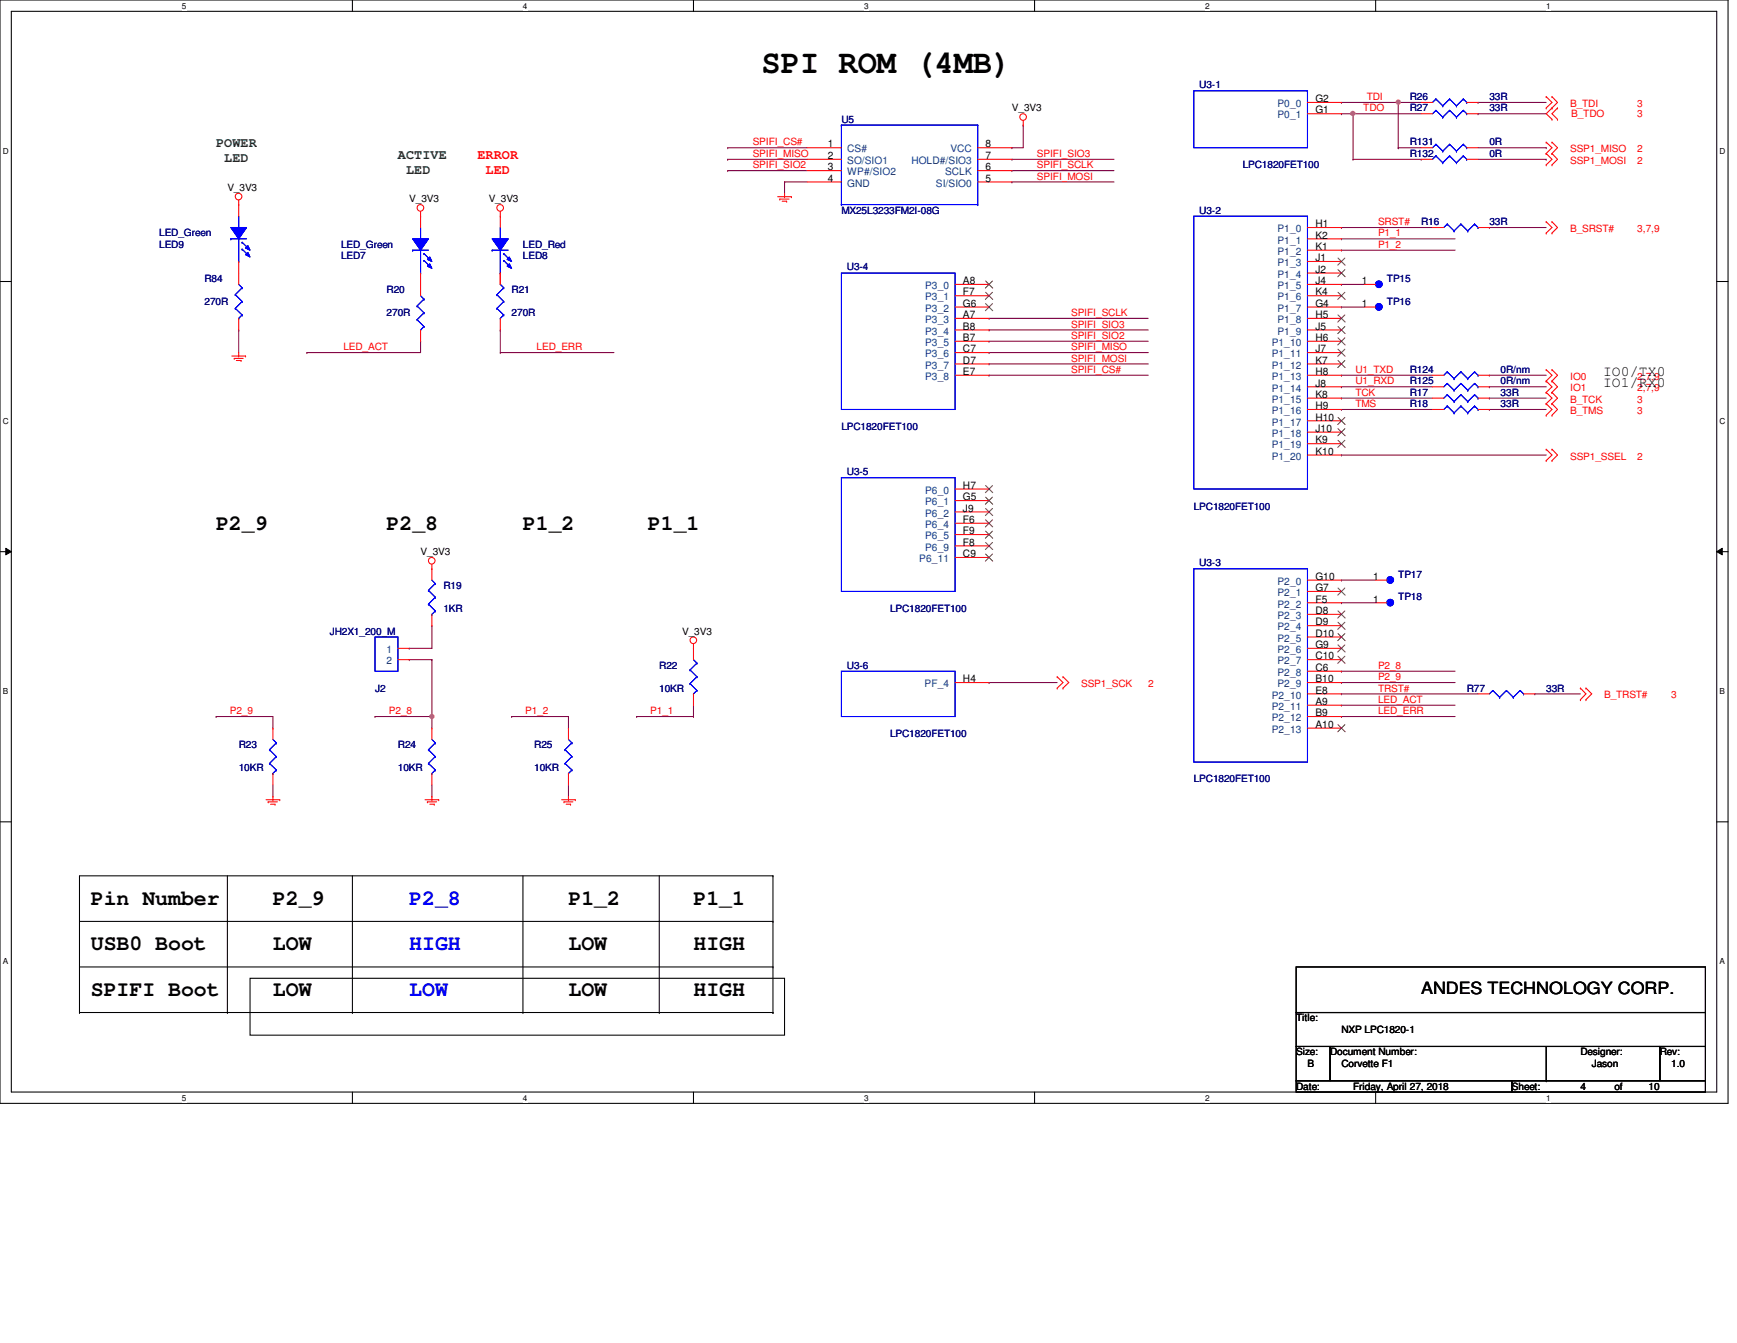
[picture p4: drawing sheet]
<svg xmlns="http://www.w3.org/2000/svg" width="279mm" height="216mm" viewBox="0 0 279 216" stroke-linecap="round" stroke-linejoin="round" font-family="sans-serif">
<path d="M0 0h278v177.4h-278zM1.8 1.8h274.3v173.8h-274.3z" fill="none" stroke="#000" stroke-width=".17"/>
<g fill="#fff">
<path d="M29.3 .2h.7v1.5h-.7z"/>
<path d="M29.3 175.8h.7v1.4h-.7z"/>
</g>
<path d="M56.7 0v1.8M56.7 175.6v1.8" fill="none" stroke="#000" stroke-width=".17"/>
<g fill="#fff">
<path d="M84.1 .2h.7v1.5h-.7z"/>
<path d="M84.1 175.8h.7v1.4h-.7z"/>
</g>
<path d="M111.5 0v1.8M111.5 175.6v1.8" fill="none" stroke="#000" stroke-width=".17"/>
<g fill="#fff">
<path d="M139 .2h.7v1.5h-.7z"/>
<path d="M139 175.8h.7v1.4h-.7z"/>
</g>
<path d="M166.4 0v1.8M166.4 175.6v1.8" fill="none" stroke="#000" stroke-width=".17"/>
<g fill="#fff">
<path d="M193.8 .2h.8v1.5h-.8z"/>
<path d="M193.8 175.8h.8v1.4h-.8z"/>
</g>
<path d="M221.3 0v1.8M221.3 175.6v1.8" fill="none" stroke="#000" stroke-width=".17"/>
<g fill="#fff">
<path d="M248.7 .2h.7v1.5h-.7z"/>
<path d="M248.7 175.8h.7v1.4h-.7z"/>
<path d="M.5 23.5h.9v1.5h-.9z"/>
<path d="M276.6 23.5h.9v1.5h-.9z"/>
<path d="M.5 67h.9v1.5h-.9z"/>
<path d="M276.6 67h.9v1.5h-.9z"/>
</g>
<path d="M0 45.3h1.8M276.1 45.3h1.9" fill="none" stroke="#000" stroke-width=".17"/>
<g fill="#fff">
<path d="M.5 110.4h.8v1.5h-.8z"/>
<path d="M276.6 110.4h.9v1.5h-.9z"/>
</g>
<path d="M0 88.7h1.8M276.1 88.7h1.9" fill="none" stroke="#000" stroke-width=".17"/>
<path d="M.9 88.1l.9 .6-.9 .5zM276.1 88.7l.9-.6v1.1z" fill="#000"/>
<path d="M.9 88.1l.9 .6-.9 .5zM276.1 88.7l.9-.6v1.1z" fill="none" stroke="#000" stroke-width=".16"/>
<g fill="#fff">
<path d="M.5 153.8h.8v1.5h-.8z"/>
<path d="M276.6 153.8h.8v1.5h-.8z"/>
</g>
<path d="M0 132.1h1.8M276.1 132.1h1.9" fill="none" stroke="#000" stroke-width=".17"/>
<path d="M69.5 106h.1M69.5 106v9.2M215.8 109.7h.1M215.8 107.9h.1M215.8 113.4h.1M215.8 115.2h.1M215.8 109.7h18.3M215.8 107.9h18.3M215.8 113.4h18.3M215.8 115.2h18.3" fill="none" stroke="#800040" stroke-width=".17"/>
<circle cx="69.5" cy="115.2" r=".34" fill="#f0f"/>
<circle cx="69.5" cy="115.2" r=".34" fill="none" stroke="#f0f" stroke-width=".17"/>
<g fill="none" stroke="#800040" stroke-width=".17">
<path d="M217.6 18.3h.1M217.6 18.3h11M224.9 16.5h.1M224.9 16.5h3.7M224.9 16.5v7.2M237.7 16.5h.1M237.7 18.3h.1M237.7 18.3h11M237.7 16.5h11M117.1 23.7h.1M117.1 27.4h.1M117.1 25.6h.1"/>
<path d="M117.1 23.7h12.7M117.1 27.4h12.7M117.1 25.6h12.7M126.2 29.3h.1M126.2 29.3h3.6M126.2 29.3v1.8M162.8 29.3h.1M162.8 23.7h.1M162.8 27.4h.1M162.8 25.6h.1M162.8 29.3h16.4M162.8 27.4h16.4"/>
<path d="M162.8 25.6h16.4M164.6 20.1h.1M164.6 20.1v3.6h-1.8M215.8 38.4h.1M215.8 36.6h.1M215.8 38.4h18.3M215.8 36.6h14.6M217.6 25.6h11M224.9 23.7h.1M224.9 23.7h3.7M228.6 25.6h.1M237.7 23.7h11"/>
<path d="M237.7 25.6h11M239.6 36.6h.1M239.6 36.6h9.1M248.7 23.7h.1M248.7 25.6h.1M38.4 53h.1M38.4 53v3.7M49.4 56.7h.1M67.6 54.9h.1M67.6 54.9v1.8h-18.2M80.5 56.7h.1M80.5 43.9h.1"/>
<path d="M80.5 53h.1M80.5 56.7h18.3M80.5 43.9v1.8M80.5 53v3.7M159.1 51.2h.1M159.1 58.5h.1M159.1 56.7h.1M159.1 53h.1M159.1 54.9h.1M159.1 51.2h25.6M159.1 58.5h25.6M159.1 56.7h25.6"/>
<path d="M159.1 53h25.6M159.1 54.9h25.6M215.8 40.2h.1M215.8 45.7h.1M215.8 49.4h.1M215.8 40.2h18.3M215.8 45.7h3.7M215.8 49.4h3.7M159.1 60.3h.1M159.1 60.3h25.6M215.8 64h.1M215.8 65.8h.1"/>
<path d="M215.8 60.3h.1M215.8 62.2h.1M215.8 73.2h.1M215.8 65.8h14.6M215.8 64h14.6M215.8 60.3h14.6M215.8 62.2h14.6M215.8 73.2h32.9M239.6 65.8h.1M239.6 64h.1M239.6 60.3h.1M239.6 62.2h.1"/>
<path d="M239.6 65.8h9.1M239.6 64h9.1M239.6 60.3h9.1M239.6 62.2h9.1M215.8 93.3h.1M215.8 96.9h.1M215.8 93.3h5.5M215.8 96.9h5.5M34.8 115.2h.1M34.8 115.2h9.1v1.9M43.9 117.1h.1M60.3 115.2h.1"/>
<path d="M60.3 115.2h9.2v1.9M65.8 104.2h.1M65.8 106h.1M65.8 106h3.7M69.5 100.6h.1M69.5 117.1h.1M69.5 100.6v3.6h-3.7M82.3 115.2h.1M82.3 115.2h9.1v1.9M91.4 117.1h.1M102.4 115.2h.1M102.4 115.2h9.1"/>
<path d="M111.5 115.2h.1M111.5 113.4v1.8M159.1 109.7h.1M159.1 109.7h11M215.8 111.5h.1M215.8 111.5h21.9M246.9 111.5h.1M246.9 111.5h7.3M43.9 128h.1M43.9 126.2v1.8M69.5 128h.1M69.5 126.2v1.8"/>
<path d="M91.4 128h.1M91.4 126.2v1.8"/>
</g>
<circle cx="224.9" cy="16.4" r=".34" fill="#f0f"/>
<circle cx="224.9" cy="16.4" r=".34" fill="none" stroke="#f0f" stroke-width=".17"/>
<path d="M215.8 16.5h.1M215.8 16.5h9.1M217.6 18.3v7.3M217.6 25.6h.1" fill="none" stroke="#800040" stroke-width=".17"/>
<circle cx="217.6" cy="18.2" r=".34" fill="#f0f"/>
<circle cx="217.6" cy="18.2" r=".34" fill="none" stroke="#f0f" stroke-width=".17"/>
<path d="M215.8 18.3h.1M215.8 18.3h1.8" fill="none" stroke="#800040" stroke-width=".17"/>
<g fill="none" stroke="#f00" stroke-width=".17">
<path d="M164.6 19.4v.7M248.7 15.5h.1M248.7 17.4h.1M248.7 15.5l.9 1-.9 .9M249.6 15.5h.1M249.6 17.4h.1M249.6 19.2h.1M249.6 15.5l.9 1-1.8 1.8 .9 .9M250.5 19.2h.1M250.5 17.4h.1M250.5 17.4l-.9 .9 .9 .9M38.4 32.9h.1"/>
<path d="M38.4 32.2v.7M67.6 34.8h.1M67.6 34v.8M80.5 34.8h.1M80.5 34v.8M125.1 31.6h2.2M125.4 32h.1M125.4 32h1.5M125.8 32.3h.7M126.2 31.6h.1M126.2 31.1v.5M126.5 32.3h.1"/>
<path d="M127.3 31.6h.1M164.6 20.1h.1M248.7 35.6h.1M248.7 37.5h.1M248.7 22.9h.1M248.7 24.7h.1M248.7 26.5h.1M248.7 35.6l.9 1-.9 .9M248.7 22.9l.9 .8-.9 1M248.7 24.7l.9 .9-.9 .9M249.6 35.6h.1M249.6 37.5h.1"/>
<path d="M249.6 22.9h.1M249.6 24.7h.1M249.6 26.5h.1M249.6 35.6l.9 1-.9 .9M249.6 22.9l.9 .8-.9 1M249.6 24.7l.9 .9-.9 .9M37.3 57.2h2.2M37.7 57.6h.1M37.7 57.6h1.4M38 58h.8M38.4 57.2h.1M38.4 56.7v.5"/>
<path d="M38.8 58h.1M39.5 57.2h.1M67.6 45.7v1.8M67.6 53v1.9M248.7 59.4h.1M248.7 59.4l.9 .9-.9 1M249.6 59.4h.1M249.6 59.4l.9 .9-.9 1M230.4 64h1.8M237.7 64h1.9M248.7 63.1h.1M248.7 64.9h.1"/>
<path d="M248.7 66.8h.1M248.7 61.3h.1M248.7 72.2h.1M248.7 74h.1M248.7 63.1l.9 .9-.9 .9M248.7 64.9l.9 .9-.9 1M248.7 61.3l.9 .9-.9 .9M248.7 72.2l.9 1-.9 .8M249.6 63.1h.1M249.6 64.9h.1M249.6 66.8h.1M249.6 61.3h.1"/>
<path d="M249.6 72.2h.1M249.6 74h.1M249.6 63.1l.9 .9-.9 .9M249.6 64.9l.9 .9-.9 1M249.6 61.3l.9 .9-.9 .9M249.6 72.2l.9 1-.9 .8M69.5 91.4h.1M69.5 90.7v.7M64 104.2h1.8M64 106h1.8M111.5 104.2h.1M111.5 103.5v.7"/>
<path d="M170.1 108.8h.1M170.1 110.6h.1M170.1 108.8l.9 .9-.9 .9M171 108.8h.1M171 110.6h.1M171 108.8l.9 .9-.9 .9M254.2 110.6h.1M254.2 112.5h.1M254.2 110.6l.9 .9-.9 1M255.1 110.6h.1M255.1 112.5h.1M255.1 110.6l.9 .9-.9 1"/>
<path d="M42.8 128.6h2.2M43.1 128.9h.1M43.1 128.9h1.5M43.5 129.3h.7M43.9 128.6h.1M43.9 128v.6M44.2 129.3h.1M45 128.6h.1M68.4 128.6h2.2M68.7 128.9h.1M68.7 128.9h1.5M69.1 129.3h.7"/>
<path d="M69.5 128.6h.1M69.5 128v.6M69.8 129.3h.1M70.6 128.6h.1M90.3 128.6h2.2M90.7 128.9h.1M90.7 128.9h1.5M91.1 129.3h.7M91.4 128.6h.1M91.4 128v.6M91.8 129.3h.1M92.5 128.6h.1"/>
<circle cx="164.6" cy="18.8" r=".54"/>
<circle cx="38.4" cy="31.6" r=".54"/>
<circle cx="67.6" cy="33.4" r=".54"/>
<circle cx="80.4" cy="33.4" r=".54"/>
<circle cx="69.4" cy="90.1" r=".54"/>
<circle cx="111.5" cy="102.9" r=".54"/>
</g>
<g fill="none" stroke="#000" stroke-width=".17">
<path d="M12.8 148.1h111.5M12.8 155.4h111.5M36.6 140.8v22M40.2 157.3h86v9.1h-86zM56.7 140.8v22M84.1 140.8v22M106 140.8v22M124.3 148.1h.1M124.3 140.8h.1M124.3 155.4h.1M124.3 140.8h-111.5v22M124.3 140.8v22"/>
<path d="M208.5 155.4h65.8v7.4h-65.8zM12.8 162.8h.1M12.8 162.8h111.5M36.6 162.8h.1M56.7 162.8h.1M84.1 162.8h.1M106 162.8h.1M124.3 162.8h.1M208.5 162.8h65.8v5.4h-65.8zM208.5 168.2h5.5v5.5h-5.5zM208.5 173.7h34.7v1.9h-34.7zM214 168.2h53v5.5h-53z"/>
<path d="M243.2 173.7h31.1v1.9h-31.1zM248.7 173.7h.1M248.7 168.2v5.5M267 168.2h7.3v5.5h-7.3z"/>
</g>
<g fill="none" stroke="#00f" stroke-width=".17">
<path d="M67.1 49.2h.1M67.1 51.4h.1M67.1 49.2l1.1 1.1M67.1 51.4l1.1 1.1M67.6 53h.1M67.6 47.5l.6 .6M68.2 48.1h.1M68.2 50.3h.1M68.2 52.5h.1M68.2 48.1l-1.1 1.1M68.2 50.3l-1.1 1.1M68.2 52.5l-.6 .5"/>
<path d="M232.8 63.5h.1M232.8 63.5l-.6 .5M232.8 63.5l1.1 1.1M233.9 64.6h.1M235 63.5h.1M235 63.5l-1.1 1.1M235 63.5l1.1 1.1M236.1 64.6h.1M237.2 63.5h.1M237.2 63.5l-1.1 1.1M237.2 63.5l.5 .5M237.7 64h.1"/>
<path d="M60.3 102.4h3.7v5.5h-3.7z"/>
</g>
<circle cx="223.6" cy="96.9" r=".54" fill="#00f"/>
<circle cx="223.6" cy="96.9" r=".54" fill="none" stroke="#00f" stroke-width=".17"/>
<circle cx="223.6" cy="96.9" r=".54" fill="#00f"/>
<g fill="none" stroke="#00f" stroke-width=".17">
<path d="M231 17.7h.1M231 17.7l-.6 .6M231 17.7l1.1 1.1M232.1 18.8h.1M233.2 17.7h.1M233.2 17.7l-1.1 1.1M233.2 17.7l1.1 1.1M234.3 18.8h.1M235.4 17.7h.1M235.4 17.7l-1.1 1.1M235.4 17.7l.5 .6M235.9 18.3h.1"/>
<path d="M192 34.8h18.3v43.8h-18.3zM135.3 76.8h18.3v18.3h-18.3zM192 91.4h18.3v31.1h-18.3zM91.4 118.9l.6 .5M92 119.4h.1M92 119.4l-1.1 1.1M90.9 120.5h.1M90.9 122.7h.1M90.9 120.5l1.1 1.1M90.9 122.7l1.1 1.1M91.4 124.3h.1M92 121.6h.1"/>
<path d="M92 123.8h.1M92 121.6l-1.1 1.1M92 123.8l-.6 .5"/>
<circle cx="223.6" cy="96.9" r=".54"/>
</g>
<g fill="none" stroke="#f00" stroke-width=".17">
<path d="M228.6 18.3h1.8M235.9 18.3h1.8M210.3 36.6h5.5M210.3 38.4h5.5M210.3 40.2h5.5M210.3 42h5.5M210.3 43.9h5.5M210.3 45.7h5.5M210.3 47.5h5.5M210.3 49.4h5.5M210.3 51.2h5.5M210.3 53h5.5"/>
<path d="M210.3 54.9h5.5M210.3 56.7h5.5M210.3 58.5h5.5M153.6 78.6h5.5M210.3 60.3h5.5M210.3 62.2h5.5M210.3 64h5.5M210.3 65.8h5.5M210.3 67.6h5.5M210.3 69.5h5.5M210.3 71.3h5.5M210.3 73.2h5.5"/>
<path d="M153.6 80.5h5.5M153.6 82.3h5.5M153.6 84.1h5.5M153.6 85.9h5.5M153.6 87.8h5.5M153.6 89.6h5.5M210.3 96.9h5.5M210.3 93.3h5.5M210.3 95.1h5.5M210.3 98.8h5.5M221.3 96.9h1.8M91.4 117.1v1.8"/>
<path d="M210.3 100.6h5.5M210.3 102.4h5.5M210.3 104.2h5.5M210.3 106h5.5M210.3 107.9h5.5M210.3 109.7h5.5M210.3 111.5h5.5M210.3 113.4h5.5M210.3 115.2h5.5M210.3 117.1h5.5M91.4 124.3v1.9"/>
</g>
<g fill="none" stroke="#804000" stroke-width=".16">
<path d="M215.2 41.5l1.2 1.1M215.2 43.3l1.2 1.2M215.2 47l1.2 1.1M215.2 50.6l1.2 1.2M215.2 52.5l1.2 1.1M215.2 54.3l1.2 1.2M215.2 56.1l1.2 1.2M215.2 58l1.2 1.1M216.3 41.5l-1.1 1.1M216.3 43.3l-1.1 1.2M216.3 47l-1.1 1.1M216.3 50.6l-1.1 1.2"/>
<path d="M216.3 52.5l-1.1 1.1M216.3 54.3l-1.1 1.2M216.3 56.1l-1.1 1.2M216.3 58l-1.1 1.1M158.5 78.1l1.2 1.1M158.5 79.9l1.2 1.2M159.6 78.1l-1.1 1.1M159.6 79.9l-1.1 1.2M215.2 67.1l1.2 1.1M215.2 68.9l1.2 1.2M215.2 70.8l1.2 1.1M216.3 67.1l-1.1 1.1"/>
<path d="M216.3 68.9l-1.1 1.2M216.3 70.8l-1.1 1.1M158.5 81.7l1.2 1.2M158.5 83.6l1.2 1.1M158.5 85.4l1.2 1.1M158.5 87.2l1.2 1.1M158.5 89.1l1.2 1.1M159.6 81.7l-1.1 1.2M159.6 83.6l-1.1 1.1M159.6 85.4l-1.1 1.1M159.6 87.2l-1.1 1.1M159.6 89.1l-1.1 1.1"/>
<path d="M215.2 94.5l1.2 1.2M215.2 98.2l1.2 1.2M216.3 94.5l-1.1 1.2M216.3 98.2l-1.1 1.2M215.2 100l1.2 1.2M215.2 101.9l1.2 1.1M215.2 103.7l1.2 1.1M215.2 105.5l1.2 1.1M215.2 116.5l1.2 1.1M216.3 100l-1.1 1.2M216.3 101.9l-1.1 1.1M216.3 103.7l-1.1 1.1"/>
<path d="M216.3 105.5l-1.1 1.1M216.3 116.5l-1.1 1.1"/>
</g>
<circle cx="221.8" cy="49.3" r=".54" fill="#00f"/>
<circle cx="221.8" cy="49.3" r=".54" fill="none" stroke="#00f" stroke-width=".17"/>
<circle cx="221.8" cy="49.3" r=".54" fill="#00f"/>
<circle cx="221.8" cy="49.3" r=".54" fill="none" stroke="#00f" stroke-width=".17"/>
<path d="M219.5 49.4h1.8" fill="none" stroke="#f00" stroke-width=".17"/>
<circle cx="221.8" cy="45.7" r=".54" fill="#00f"/>
<circle cx="221.8" cy="45.7" r=".54" fill="none" stroke="#00f" stroke-width=".17"/>
<circle cx="221.8" cy="45.7" r=".54" fill="#00f"/>
<g fill="none" stroke="#00f" stroke-width=".17">
<path d="M80.5 38.4h.1M80.5 36.6v1.8M135.3 32.9h.1M135.3 20.1h.1M135.3 20.1v12.8M135.3 32.9h22M135.3 20.1h22M157.3 32.9h.1M157.3 20.1h.1M157.3 20.1v12.8M231 25.1h.1M231 25.1l-.6 .5"/>
<path d="M231 25.1l1.1 1.1M232.1 26.2h.1M232.8 36h.1M232.8 36l-.6 .6M232.8 36l1.1 1.1M233.2 25.1h.1M233.2 25.1l-1.1 1.1M233.2 25.1l1.1 1.1M233.9 37.1h.1M234.3 26.2h.1M235 36h.1M235 36l-1.1 1.1"/>
<path d="M235 36l1.1 1.1M235.4 25.1h.1M235.4 25.1l-1.1 1.1M235.4 25.1l.5 .5M235.9 25.6h.1M236.1 37.1h.1M237.2 36h.1M237.2 36l-1.1 1.1M237.2 36l.5 .6M237.7 36.6h.1M79.2 40.2h.1M79.2 40.2h2.5"/>
<path d="M80.5 43.9h.1M80.5 40.2v3.7M232.8 61.6h.1M232.8 61.6l-.6 .6M232.8 61.6l1.1 1.1M233.9 62.7h.1M235 61.6h.1M235 61.6l-1.1 1.1M235 61.6l1.1 1.1M236.1 62.7h.1M237.2 61.6h.1M237.2 61.6l-1.1 1.1"/>
<path d="M237.2 61.6l.5 .6M237.7 62.2h.1M43.9 118.9l.5 .5M44.4 119.4h.1M44.4 119.4l-1.1 1.1M69.5 118.9l.5 .5M70 119.4h.1M70 119.4l-1.1 1.1M111 107.7h.1M111 109.9h.1M111 107.7l1.1 1.1M111 109.9l1.1 1.1"/>
<path d="M111.5 111.5h.1M111.5 106l.6 .6M112.1 106.6h.1M112.1 108.8h.1M112.1 111h.1M112.1 106.6l-1.1 1.1M112.1 108.8l-1.1 1.1M112.1 111l-.6 .5M135.3 107.9h18.3v7.3h-18.3zM240.1 111h.1M240.1 111l-.5 .5M240.1 111l1.1 1.1"/>
<path d="M241.2 112.1h.1M242.3 111h.1M242.3 111l-1.1 1.1M242.3 111l1.1 1.1M243.4 112.1h.1M244.5 111h.1M244.5 111l-1.1 1.1M244.5 111l.6 .5M245.1 111.5h.1M43.3 120.5h.1M43.3 122.7h.1M43.3 120.5l1.1 1.1"/>
<path d="M43.3 122.7l1.1 1.1M43.9 124.3h.1M44.4 121.6h.1M44.4 123.8h.1M44.4 121.6l-1.1 1.1M44.4 123.8l-.5 .5M68.9 120.5h.1M68.9 122.7h.1M68.9 120.5l1.1 1.1M68.9 122.7l1.1 1.1M69.5 124.3h.1M70 121.6h.1"/>
<path d="M70 123.8h.1M70 121.6l-1.1 1.1M70 123.8l-.5 .5"/>
<circle cx="221.8" cy="45.7" r=".54"/>
</g>
<g fill="none" stroke="#f00" stroke-width=".17">
<path d="M129.8 23.7h5.5M129.8 25.6h5.5M129.8 27.4h5.5M129.8 29.3h5.5M157.3 23.7h5.5M157.3 25.6h5.5M157.3 27.4h5.5M157.3 29.3h5.5M228.6 25.6h1.8M230.4 36.6h1.8M235.9 25.6h1.8M237.7 36.6h1.9"/>
<path d="M219.5 45.7h1.8M230.4 62.2h1.8M237.7 62.2h1.9M43.9 117.1v1.8M69.5 117.1v1.8M111.5 104.2v1.8M111.5 111.5v1.9M153.6 109.7h5.5M237.7 111.5h1.9M245.1 111.5h1.8M43.9 124.3v1.9M69.5 124.3v1.9"/>
</g>
<path d="M79.2 38.4h2.5l-1.2 1.8z" fill-rule="evenodd" fill="#00f"/>
<path d="M79.2 38.4h2.5l-1.2 1.8z" fill="none" stroke="#00f" stroke-width=".17"/>
<path d="M81.9 42.4l.4 .7-.7-.3z" fill-rule="evenodd" fill="#00f"/>
<path d="M81.9 42.4l.4 .7-.7-.3z" fill="none" stroke="#00f" stroke-width=".17"/>
<path d="M81.9 41.3l.4 .7-.7-.3z" fill-rule="evenodd" fill="#00f"/>
<path d="M80.5 38.4h.1M80.5 36.6v1.8M79.2 40.2h.1M79.2 40.2h2.5M80.5 43.9h.1M80.5 40.2v3.7M81 40.8h.1M81 41.9h.1M81 40.8l1.1 1.1M81 41.9l1.1 1.1M81.9 41.3l.4 .7-.7-.3z" fill="none" stroke="#00f" stroke-width=".17"/>
<path d="M79.2 38.4h2.5l-1.2 1.8z" fill-rule="evenodd" fill="#00f"/>
<path d="M79.2 38.4h2.5l-1.2 1.8z" fill="none" stroke="#00f" stroke-width=".17"/>
<path d="M81.9 42.4l.4 .7-.7-.3z" fill-rule="evenodd" fill="#00f"/>
<path d="M81.9 42.4l.4 .7-.7-.3z" fill="none" stroke="#00f" stroke-width=".17"/>
<path d="M81.9 41.3l.4 .7-.7-.3z" fill-rule="evenodd" fill="#00f"/>
<g fill="none" stroke="#00f" stroke-width=".17">
<path d="M192 14.6h18.3v9.1h-18.3zM231 15.9h.1M231 15.9l-.6 .6M231 15.9l1.1 1.1M232.1 17h.1M233.2 15.9h.1M233.2 15.9l-1.1 1.1M233.2 15.9l1.1 1.1M234.3 17h.1M235.4 15.9h.1M235.4 15.9l-1.1 1.1M235.4 15.9l.5 .6"/>
<path d="M235.9 16.5h.1M37.8 47.4h.1M37.8 49.6h.1M37.8 47.4l1.1 1.1M37.8 49.6l1.1 1M38.4 51.2h.1M38.4 45.7l.5 .6M38.9 46.3h.1M38.9 48.5h.1M38.9 50.6h.1M38.9 46.3l-1.1 1.1M38.9 48.5l-1.1 1.1"/>
<path d="M38.9 50.6l-.5 .6M81 40.8h.1M81 41.9h.1M81 40.8l1.1 1.1M81 41.9l1.1 1.1M81.9 41.3l.4 .7-.7-.3zM232.8 59.8h.1M232.8 59.8l-.6 .5M232.8 59.8l1.1 1.1M235 59.8h.1M235 59.8l-1.1 1.1M235 59.8l1.1 1.1"/>
<path d="M237.2 59.8h.1M237.2 59.8l-1.1 1.1M237.2 59.8l.5 .5M232.8 65.3h.1M232.8 65.3l-.6 .5M232.8 65.3l1.1 1.1M233.9 66.4h.1M233.9 60.9h.1M235 65.3h.1M235 65.3l-1.1 1.1M235 65.3l1.1 1.1M236.1 66.4h.1"/>
<path d="M236.1 60.9h.1M237.2 65.3h.1M237.2 65.3l-1.1 1.1M237.2 65.3l.5 .5M237.7 65.8h.1M237.7 60.3h.1"/>
</g>
<path d="M210.3 16.5h5.5M210.3 18.3h5.5M228.6 16.5h1.8M235.9 16.5h1.8M80.5 34.8v1.8M38.4 43.9v1.8M38.4 51.2v1.8M80.5 43.9v1.8M230.4 65.8h1.8M230.4 60.3h1.8M237.7 65.8h1.9M237.7 60.3h1.9" fill="none" stroke="#f00" stroke-width=".17"/>
<circle cx="223.6" cy="93.2" r=".54" fill="#00f"/>
<circle cx="223.6" cy="93.2" r=".54" fill="none" stroke="#00f" stroke-width=".17"/>
<circle cx="223.6" cy="93.2" r=".54" fill="#00f"/>
<g fill="none" stroke="#00f" stroke-width=".17">
<path d="M67.6 38.4h.1M67.6 36.6v1.8M66.4 40.2h.1M66.4 40.2h2.5M67.6 43.9h.1M67.6 40.2v3.7M79.9 47.4h.1M79.9 49.6h.1M79.9 47.4l1.1 1.1M79.9 49.6l1.1 1M80.5 51.2h.1M80.5 45.7l.5 .6"/>
<path d="M81 46.3h.1M81 48.5h.1M81 50.6h.1M81 46.3l-1.1 1.1M81 48.5l-1.1 1.1M81 50.6l-.5 .6M135.3 43.9h18.3v21.9h-18.3zM68.9 94.9h.1M68.9 97.1h.1M68.9 94.9l1.1 1.1M68.9 97.1l1.1 1.1M69.5 98.8h.1"/>
<path d="M69.5 93.3l.5 .5M70 93.8h.1M70 96h.1M70 98.2h.1M70 93.8l-1.1 1.1M70 96l-1.1 1.1M70 98.2l-.5 .6"/>
<circle cx="223.6" cy="93.2" r=".54"/>
</g>
<g fill="none" stroke="#f00" stroke-width=".17">
<path d="M80.5 43.9v1.8M80.5 51.2v1.8M153.6 45.7h5.5M153.6 47.5h5.5M153.6 49.4h5.5M153.6 51.2h5.5M153.6 53h5.5M153.6 54.9h5.5M153.6 56.7h5.5M153.6 58.5h5.5M153.6 60.3h5.5M69.5 91.4v1.9"/>
<path d="M69.5 98.8v1.8M221.3 93.3h1.8"/>
</g>
<path d="M158.5 45.2l1.2 1.1M158.5 47l1.2 1.1M158.5 48.8l1.2 1.2M159.6 45.2l-1.1 1.1M159.6 47l-1.1 1.1M159.6 48.8l-1.1 1.2" fill="none" stroke="#804000" stroke-width=".16"/>
<path d="M66.4 38.4h2.5l-1.3 1.8z" fill-rule="evenodd" fill="#00f"/>
<path d="M66.4 38.4h2.5l-1.3 1.8z" fill="none" stroke="#00f" stroke-width=".17"/>
<path d="M68.7 42.8l.4-.4 .4 .7z" fill-rule="evenodd" fill="#00f"/>
<path d="M68.7 42.8l.4-.4 .4 .7z" fill="none" stroke="#00f" stroke-width=".17"/>
<path d="M68.7 41.7l.4-.4 .4 .7z" fill-rule="evenodd" fill="#00f"/>
<path d="M67.6 38.4h.1M67.6 36.6v1.8M66.4 40.2h.1M66.4 40.2h2.5M67.6 43.9h.1M67.6 40.2v3.7M68.2 40.8h.1M68.2 41.9h.1M68.2 40.8l1.1 1.1M68.2 41.9l1.1 1.1M68.7 41.7l.4-.4 .4 .7z" fill="none" stroke="#00f" stroke-width=".17"/>
<path d="M66.4 38.4h2.5l-1.3 1.8z" fill-rule="evenodd" fill="#00f"/>
<path d="M66.4 38.4h2.5l-1.3 1.8z" fill="none" stroke="#00f" stroke-width=".17"/>
<path d="M68.7 42.8l.4-.4 .4 .7z" fill-rule="evenodd" fill="#00f"/>
<path d="M68.7 42.8l.4-.4 .4 .7z" fill="none" stroke="#00f" stroke-width=".17"/>
<path d="M68.7 41.7l.4-.4 .4 .7z" fill-rule="evenodd" fill="#00f"/>
<g fill="none" stroke="#00f" stroke-width=".17">
<path d="M37.1 38.4h.1M37.1 38.4h2.6M38.4 36.6h.1M38.4 34.8v1.8M38.4 38.4v3.6M231 23.2h.1M231 23.2l-.6 .5M231 23.2l1.1 1.1M232.1 24.3h.1M233.2 23.2h.1M233.2 23.2l-1.1 1.1M233.2 23.2l1.1 1.1"/>
<path d="M234.3 24.3h.1M235.4 23.2h.1M235.4 23.2l-1.1 1.1M235.4 23.2l.5 .5M235.9 23.7h.1M38.4 42h.1M68.2 40.8h.1M68.2 41.9h.1M68.2 40.8l1.1 1.1M68.2 41.9l1.1 1.1M68.7 41.7l.4-.4 .4 .7z"/>
</g>
<path d="M67.6 34.8v1.8M228.6 23.7h1.8M235.9 23.7h1.8M67.6 43.9v1.8" fill="none" stroke="#f00" stroke-width=".17"/>
<path d="M37.1 36.6h2.6l-1.3 1.8z" fill-rule="evenodd" fill="#00f"/>
<path d="M37.1 36.6h2.6l-1.3 1.8z" fill="none" stroke="#00f" stroke-width=".17"/>
<path d="M39.5 40.9l.4-.3 .3 .7z" fill-rule="evenodd" fill="#00f"/>
<path d="M39.5 40.9l.4-.3 .3 .7z" fill="none" stroke="#00f" stroke-width=".17"/>
<path d="M39.9 39.5l.3 .7-.7-.3z" fill-rule="evenodd" fill="#00f"/>
<path d="M37.1 38.4h.1M37.1 38.4h2.6M38.4 36.6h.1M38.4 34.8v1.8M38.4 38.4v3.6M38.9 38.9h.1M38.9 38.9l1.1 1.1M39.9 39.5l.3 .7-.7-.3zM38.4 42h.1M38.9 40h.1M38.9 40l1.1 1.1" fill="none" stroke="#00f" stroke-width=".17"/>
<path d="M37.1 36.6h2.6l-1.3 1.8z" fill-rule="evenodd" fill="#00f"/>
<path d="M37.1 36.6h2.6l-1.3 1.8z" fill="none" stroke="#00f" stroke-width=".17"/>
<path d="M39.5 40.9l.4-.3 .3 .7z" fill-rule="evenodd" fill="#00f"/>
<path d="M39.5 40.9l.4-.3 .3 .7z" fill="none" stroke="#00f" stroke-width=".17"/>
<path d="M39.9 39.5l.3 .7-.7-.3z" fill-rule="evenodd" fill="#00f"/>
<path d="M38.9 38.9h.1M38.9 38.9l1.1 1.1M39.9 39.5l.3 .7-.7-.3zM38.9 40h.1M38.9 40l1.1 1.1" fill="none" stroke="#00f" stroke-width=".17"/>
<path d="M38.4 32.9v1.9M38.4 42v1.9" fill="none" stroke="#f00" stroke-width=".17"/>
<circle cx="69.5" cy="115.2" r=".34" fill="#f0f"/>
<circle cx="69.5" cy="115.2" r=".34" fill="none" stroke="#f0f" stroke-width=".17"/>
<circle cx="224.9" cy="16.4" r=".34" fill="#f0f"/>
<circle cx="224.9" cy="16.4" r=".34" fill="none" stroke="#f0f" stroke-width=".17"/>
<circle cx="217.6" cy="18.2" r=".34" fill="#f0f"/>
<circle cx="217.6" cy="18.2" r=".34" fill="none" stroke="#f0f" stroke-width=".17"/>
<text font-size="5.3" x="122.5" y="11.8">SPI ROM (4MB)</text>
<g font-size="3.5">
<text x="34.8" y="85.1">P2_9</text>
<text x="62.2" y="85.1">P2_8</text>
<text x="84.1" y="85.1">P1_2</text>
<text x="104.2" y="85.1">P1_1</text>
<text x="14.6" y="145.5">Pin Number</text>
<text x="43.9" y="145.5">P2_9</text>
<text x="91.4" y="145.5">P1_2</text>
<text x="111.5" y="145.5">P1_1</text>
<text x="14.6" y="152.8">USB0 Boot</text>
<text x="43.9" y="152.8">LOW</text>
<text x="91.4" y="152.8">LOW</text>
<text x="111.5" y="152.8">HIGH</text>
<text x="14.6" y="160.1">SPIFI Boot</text>
<text x="43.9" y="160.1">LOW</text>
<text x="91.4" y="160.1">LOW</text>
<text x="111.5" y="160.1">HIGH</text>
</g>
<g font-size="3.5" fill="#00f">
<text x="65.8" y="145.5">P2_8</text>
<text x="65.8" y="152.8">HIGH</text>
<text x="65.8" y="160.1">LOW</text>
</g>
<text font-size="2.7" x="228.6" y="159.7">ANDES TECHNOLOGY CORP.</text>
<g font-size="2.4">
<text x="257.9" y="60.4">IO0/TX0</text>
<text x="257.9" y="62.2">IO1/RX0</text>
</g>
<g font-size="2.2" fill="#008000">
<text x="34.8" y="23.7">POWER</text>
<text x="36.1" y="26.1">LED</text>
<text x="64" y="25.5">ACTIVE</text>
<text x="65.3" y="27.9">LED</text>
</g>
<g font-size="2.2" fill="#f00">
<text x="76.8" y="25.5">ERROR</text>
<text x="78.1" y="27.9">LED</text>
</g>
<g font-size="1.7" fill="#004080">
<text x="205.5" y="17.2">P0_0</text>
<text x="205.5" y="19">P0_1</text>
<text x="136.3" y="24.5">CS#</text>
<text x="136.3" y="26.4">SO/SIO1</text>
<text x="136.3" y="28.2">WP#/SIO2</text>
<text x="146.6" y="26.4">HOLD#/SIO3</text>
<text x="152" y="28.2">SCLK</text>
<text x="152.9" y="24.5">VCC</text>
<text x="136.3" y="30">GND</text>
<text x="150.5" y="30">SI/SIO0</text>
<text x="205.5" y="37.3">P1_0</text>
<text x="205.5" y="39.2">P1_1</text>
<text x="205.5" y="41">P1_2</text>
<text x="148.8" y="46.5">P3_0</text>
<text x="205.5" y="42.8">P1_3</text>
<text x="205.5" y="44.7">P1_4</text>
<text x="205.5" y="46.5">P1_5</text>
<text x="148.8" y="48.3">P3_1</text>
<text x="148.8" y="50.1">P3_2</text>
<text x="148.8" y="51.9">P3_3</text>
<text x="148.8" y="53.8">P3_4</text>
<text x="205.5" y="48.3">P1_6</text>
<text x="205.5" y="50.1">P1_7</text>
<text x="205.5" y="51.9">P1_8</text>
<text x="205.5" y="53.8">P1_9</text>
<text x="148.8" y="55.6">P3_5</text>
<text x="148.8" y="57.4">P3_6</text>
<text x="148.8" y="59.3">P3_7</text>
<text x="204.6" y="55.6">P1_10</text>
<text x="204.6" y="57.4">P1_11</text>
<text x="204.6" y="59.3">P1_12</text>
<text x="148.8" y="61.1">P3_8</text>
<text x="204.6" y="61.1">P1_13</text>
<text x="204.6" y="62.9">P1_14</text>
<text x="204.6" y="64.8">P1_15</text>
<text x="204.6" y="66.6">P1_16</text>
<text x="204.6" y="68.4">P1_17</text>
<text x="204.6" y="70.2">P1_18</text>
<text x="204.6" y="72.1">P1_19</text>
<text x="204.6" y="73.9">P1_20</text>
<text x="148.8" y="79.4">P6_0</text>
<text x="148.8" y="81.2">P6_1</text>
<text x="148.8" y="83.1">P6_2</text>
<text x="148.8" y="84.9">P6_4</text>
<text x="148.8" y="86.7">P6_5</text>
<text x="148.8" y="88.5">P6_9</text>
<text x="147.9" y="90.4">P6_11</text>
<text x="205.5" y="94">P2_0</text>
<text x="205.5" y="95.8">P2_1</text>
<text x="205.5" y="97.7">P2_2</text>
<text x="205.5" y="99.5">P2_3</text>
<text x="205.5" y="101.3">P2_4</text>
<text x="62.1" y="105">1</text>
<text x="62.1" y="106.8">2</text>
<text x="205.5" y="103.2">P2_5</text>
<text x="205.5" y="105">P2_6</text>
<text x="205.5" y="106.8">P2_7</text>
<text x="148.7" y="110.5">PF_4</text>
<text x="204.6" y="112.3">P2_10</text>
<text x="205.5" y="108.7">P2_8</text>
<text x="205.5" y="110.5">P2_9</text>
<text x="204.6" y="114.1">P2_11</text>
<text x="204.6" y="116">P2_12</text>
<text x="204.6" y="117.8">P2_13</text>
</g>
<g font-size="1.7">
<text x="211.6" y="16.4">G2</text>
<text x="133.1" y="23.7">1</text>
<text x="158.5" y="23.7">8</text>
<text x="211.6" y="18.2">G1</text>
<text x="133.1" y="25.6">2</text>
<text x="133.1" y="27.4">3</text>
<text x="133.1" y="29.2">4</text>
<text x="158.5" y="29.2">5</text>
<text x="158.5" y="27.4">6</text>
<text x="158.5" y="25.6">7</text>
<text x="211.6" y="36.5">H1</text>
<text x="211.6" y="38.4">K2</text>
<text x="211.6" y="40.2">K1</text>
<text x="211.6" y="42">J1</text>
<text x="154.9" y="45.7">A8</text>
<text x="154.9" y="47.5">F7</text>
<text x="211.6" y="43.9">J2</text>
<text x="211.6" y="45.7">J4</text>
<text x="211.6" y="47.5">K4</text>
<text x="219.1" y="45.7">1</text>
<text x="154.9" y="49.3">G6</text>
<text x="154.9" y="51.1">A7</text>
<text x="154.9" y="53">B8</text>
<text x="211.6" y="49.3">G4</text>
<text x="211.6" y="51.1">H5</text>
<text x="211.6" y="53">J5</text>
<text x="219.1" y="49.3">1</text>
<text x="154.9" y="54.8">B7</text>
<text x="154.9" y="56.6">C7</text>
<text x="154.9" y="58.5">D7</text>
<text x="211.6" y="54.8">H6</text>
<text x="211.6" y="56.6">J7</text>
<text x="211.6" y="58.5">K7</text>
<text x="154.9" y="60.3">E7</text>
<text x="211.6" y="60.3">H8</text>
<text x="211.6" y="62.1">J8</text>
<text x="211.6" y="64">K8</text>
<text x="211.6" y="65.8">H9</text>
<text x="211.6" y="67.6">H10</text>
<text x="211.6" y="69.4">J10</text>
<text x="211.6" y="71.3">K9</text>
<text x="211.6" y="73.1">K10</text>
<text x="154.9" y="78.6">H7</text>
<text x="154.9" y="80.4">G5</text>
<text x="154.9" y="82.3">J9</text>
<text x="154.9" y="84.1">F6</text>
<text x="154.9" y="85.9">F9</text>
<text x="154.9" y="87.7">F8</text>
<text x="154.9" y="89.6">C9</text>
<text x="211.6" y="93.2">G10</text>
<text x="211.6" y="95">G7</text>
<text x="220.9" y="93.2">1</text>
<text x="211.6" y="96.9">F5</text>
<text x="211.6" y="98.7">D8</text>
<text x="211.6" y="100.5">D9</text>
<text x="220.9" y="96.9">1</text>
<text x="211.6" y="102.4">D10</text>
<text x="211.6" y="104.2">G9</text>
<text x="211.6" y="106">C10</text>
<text x="211.6" y="107.9">C6</text>
<text x="154.9" y="109.7">H4</text>
<text x="211.6" y="109.7">B10</text>
<text x="211.6" y="111.5">E8</text>
<text x="211.6" y="113.3">A9</text>
<text x="211.6" y="115.1">B9</text>
<text x="211.6" y="117">A10</text>
</g>
<g font-size="1.6">
<text x="162.8" y="17.9">V_3V3</text>
<text x="36.6" y="30.7">V_3V3</text>
<text x="65.8" y="32.5">V_3V3</text>
<text x="78.6" y="32.5">V_3V3</text>
<text x="67.6" y="89.2">V_3V3</text>
<text x="109.7" y="102">V_3V3</text>
<text x="208.5" y="164.2">Title:</text>
<text x="215.8" y="166">NXP LPC1820-1</text>
<text x="208.5" y="169.7">Size:</text>
<text x="210.3" y="171.5">B</text>
<text x="214" y="169.7">Document Number:</text>
<text x="215.8" y="171.5">Corvette F1</text>
<text x="254.2" y="169.7">Designer:</text>
<text x="256" y="171.5">Jason</text>
<text x="267" y="169.7">Rev:</text>
<text x="268.8" y="171.5">1.0</text>
<text x="208.5" y="175.2">Date:</text>
<text x="217.6" y="175.2">Friday, April 27, 2018</text>
<text x="243.2" y="175.2">Sheet:</text>
<text x="254.2" y="175.2">4</text>
<text x="259.7" y="175.2">of</text>
<text x="265.2" y="175.2">10</text>
</g>
<g font-size="1.6" fill="#000080">
<text x="192.9" y="14.2">U3-1</text>
<text x="226.8" y="17.9">R27</text>
<text x="226.8" y="16">R26</text>
<text x="239.6" y="17.9">33R</text>
<text x="239.6" y="16">33R</text>
<text x="135.3" y="19.7">U5</text>
<text x="226.8" y="23.4">R131</text>
<text x="239.6" y="23.4">0R</text>
<text x="199.9" y="27.1">LPC1820FET100</text>
<text x="226.8" y="25.2">R132</text>
<text x="239.6" y="25.2">0R</text>
<text x="135.3" y="34.3">MX25L3233FM2I-08G</text>
<text x="192.9" y="34.3">U3-2</text>
<text x="25.6" y="39.8">LED9</text>
<text x="25.6" y="38">LED_Green</text>
<text x="54.9" y="41.7">LED7</text>
<text x="54.9" y="39.8">LED_Green</text>
<text x="84.1" y="41.7">LED8</text>
<text x="84.1" y="39.8">LED_Red</text>
<text x="228.6" y="36.2">R16</text>
<text x="239.6" y="36.2">33R</text>
<text x="32.9" y="45.3">R84</text>
<text x="62.2" y="47.2">R20</text>
<text x="82.3" y="47.2">R21</text>
<text x="136.2" y="43.5">U3-4</text>
<text x="223.1" y="45.3">TP15</text>
<text x="32.9" y="49">270R</text>
<text x="62.2" y="50.8">270R</text>
<text x="82.3" y="50.8">270R</text>
<text x="223.1" y="49">TP16</text>
<text x="226.8" y="59.9">R124</text>
<text x="241.4" y="59.9">0R/nm</text>
<text x="226.8" y="63.6">R17</text>
<text x="226.8" y="61.8">R125</text>
<text x="226.8" y="65.4">R18</text>
<text x="241.4" y="63.6">33R</text>
<text x="241.4" y="61.8">0R/nm</text>
<text x="241.4" y="65.4">33R</text>
<text x="135.3" y="69.1">LPC1820FET100</text>
<text x="136.2" y="76.4">U3-5</text>
<text x="192" y="81.9">LPC1820FET100</text>
<text x="71.3" y="94.7">R19</text>
<text x="192.9" y="91.1">U3-3</text>
<text x="224.9" y="92.9">TP17</text>
<text x="71.3" y="98.3">1KR</text>
<text x="143.2" y="98.3">LPC1820FET100</text>
<text x="224.9" y="96.5">TP18</text>
<text x="53" y="102">JH2X1_200_M</text>
<text x="106" y="107.5">R22</text>
<text x="136.2" y="107.5">U3-6</text>
<text x="60.3" y="111.2">J2</text>
<text x="106" y="111.2">10KR</text>
<text x="235.9" y="111.2">R77</text>
<text x="248.7" y="111.2">33R</text>
<text x="143.2" y="118.5">LPC1820FET100</text>
<text x="38.4" y="120.3">R23</text>
<text x="38.4" y="124">10KR</text>
<text x="64" y="120.3">R24</text>
<text x="64" y="124">10KR</text>
<text x="85.9" y="120.3">R25</text>
<text x="85.9" y="124">10KR</text>
<text x="192" y="125.8">LPC1820FET100</text>
</g>
<g font-size="1.6" fill="#f00">
<text x="219.3" y="17.9">TDO</text>
<text x="219.8" y="16.1">TDI</text>
<text x="252.6" y="17.1">B_TDI</text>
<text x="263.4" y="17.1">3</text>
<text x="121.1" y="23.4">SPIFI_CS#</text>
<text x="252.7" y="18.8">B_TDO</text>
<text x="263.4" y="18.8">3</text>
<text x="121.1" y="27.1">SPIFI_SIO2</text>
<text x="121.1" y="25.2">SPIFI_MISO</text>
<text x="166.8" y="28.9">SPIFI_MOSI</text>
<text x="166.8" y="27.1">SPIFI_SCLK</text>
<text x="166.8" y="25.2">SPIFI_SIO3</text>
<text x="252.6" y="24.5">SSP1_MISO</text>
<text x="252.6" y="26.3">SSP1_MOSI</text>
<text x="263.4" y="24.5">2</text>
<text x="263.4" y="26.3">2</text>
<text x="221.7" y="39.8">P1_2</text>
<text x="221.7" y="38">P1_1</text>
<text x="221.7" y="36.2">SRST#</text>
<text x="252.6" y="37.3">B_SRST#</text>
<text x="263.4" y="37.3">3,7,9</text>
<text x="172.3" y="50.8">SPIFI_SCLK</text>
<text x="172.3" y="52.7">SPIFI_SIO3</text>
<text x="55.2" y="56.3">LED_ACT</text>
<text x="86.3" y="56.3">LED_ERR</text>
<text x="172.3" y="58.1">SPIFI_MOSI</text>
<text x="172.3" y="56.3">SPIFI_MISO</text>
<text x="172.3" y="54.5">SPIFI_SIO2</text>
<text x="172.3" y="59.9">SPIFI_CS#</text>
<text x="218" y="59.9">U1_TXD</text>
<text x="218" y="63.6">TCK</text>
<text x="218" y="65.4">TMS</text>
<text x="218" y="61.8">U1_RXD</text>
<text x="252.6" y="64.7">B_TCK</text>
<text x="252.6" y="61">IO0</text>
<text x="252.6" y="62.9">IO1</text>
<text x="263.4" y="64.7">3</text>
<text x="263.4" y="61">2,7,9</text>
<text x="263.4" y="62.9">2,7,9</text>
<text x="252.6" y="66.5">B_TMS</text>
<text x="263.4" y="66.5">3</text>
<text x="252.6" y="73.9">SSP1_SSEL</text>
<text x="263.4" y="73.9">2</text>
<text x="221.7" y="107.5">P2_8</text>
<text x="173.9" y="110.4">SSP1_SCK</text>
<text x="184.7" y="110.4">2</text>
<text x="221.7" y="109.3">P2_9</text>
<text x="221.7" y="113">LED_ACT</text>
<text x="221.7" y="111.2">TRST#</text>
<text x="258" y="112.3">B_TRST#</text>
<text x="268.8" y="112.3">3</text>
<text x="37" y="114.8">P2_9</text>
<text x="62.6" y="114.8">P2_8</text>
<text x="84.5" y="114.8">P1_2</text>
<text x="104.6" y="114.8">P1_1</text>
<text x="221.7" y="114.8">LED_ERR</text>
</g>
<g font-size="1.3">
<text x="29.3" y="1.4">5</text>
<text x="84.1" y="1.4">4</text>
<text x="139" y="1.4">3</text>
<text x="193.8" y="1.4">2</text>
<text x="248.7" y="1.4">1</text>
<text x=".5" y="24.7">D</text>
<text x="276.6" y="24.7">D</text>
<text x=".5" y="68.2">C</text>
<text x="276.6" y="68.2">C</text>
<text x=".5" y="111.6">B</text>
<text x="276.6" y="111.6">B</text>
<text x=".5" y="155">A</text>
<text x="276.6" y="155">A</text>
<text x="29.3" y="177">5</text>
<text x="84.1" y="177">4</text>
<text x="139" y="177">3</text>
<text x="193.8" y="177">2</text>
<text x="248.7" y="177">1</text>
</g>
</svg>
